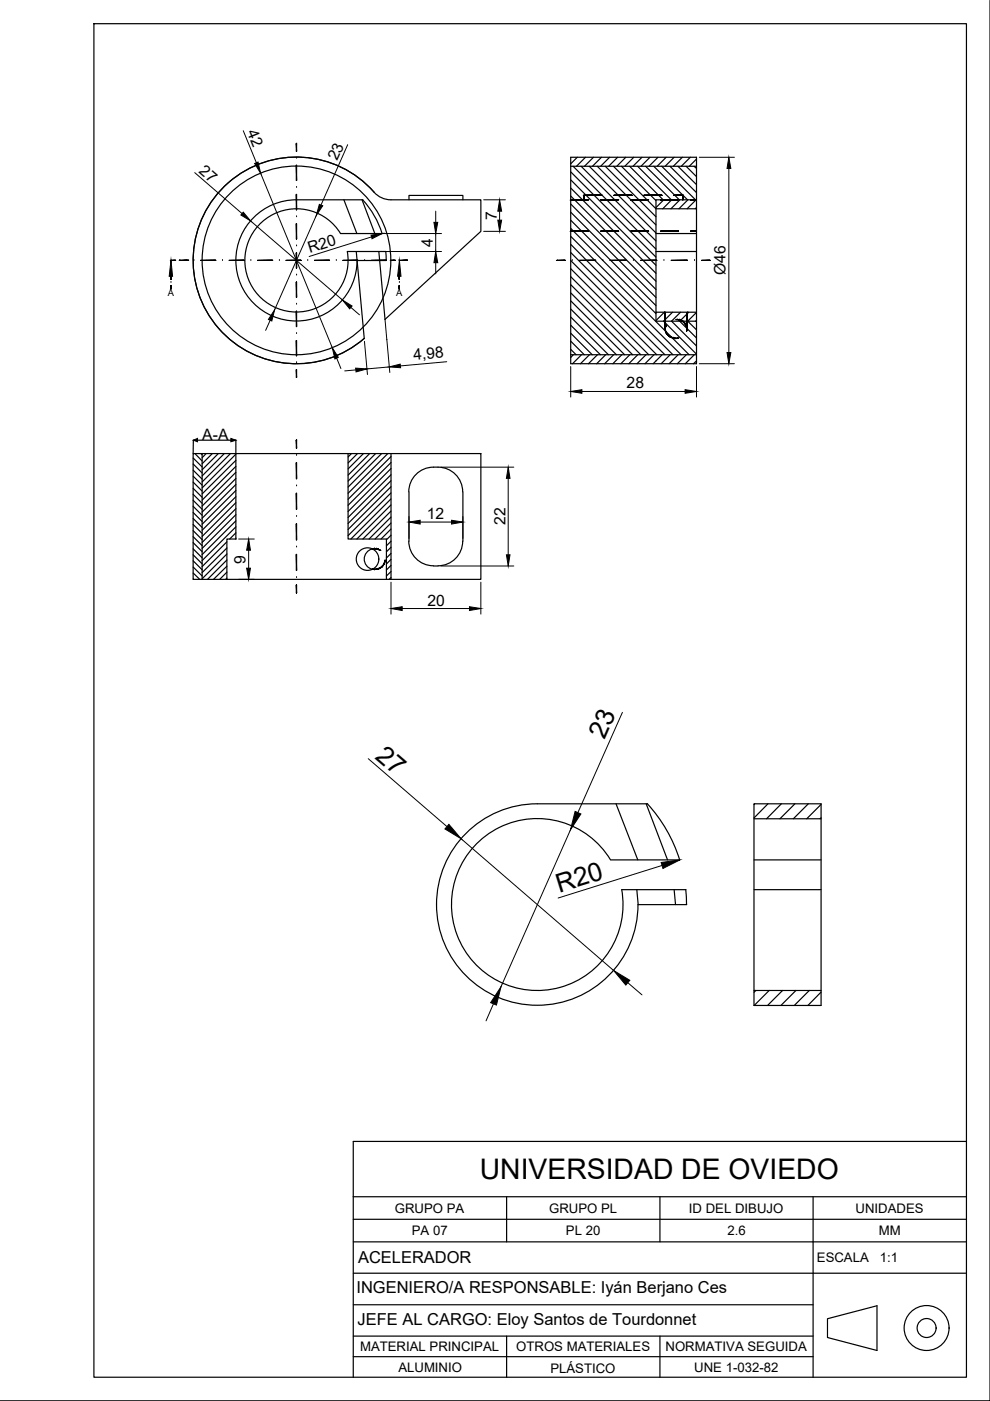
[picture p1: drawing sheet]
<svg xmlns="http://www.w3.org/2000/svg" width="210mm" height="297mm" viewBox="0 0 210 297" stroke-linecap="round" stroke-linejoin="round" font-family="sans-serif">
<!-- layer: 01_Contornos -->
<g fill="none" stroke="#000" stroke-width=".25">
<path d="M19.9 5h185v287h-185zM209.9 .1v296.9h-209.9M121 39.9l18.1 18M121 38.1l18.1 18.1M121 33.3h26.7v43.8h-26.7zM121 36.4l18.1 18.1M121 35.2h26.7M121.5 35.2l17.6 17.6M122.4 33.3l-1.4 1.4M123.2 35.2l15.9 15.9M124.1 33.3l-1.9 1.9M124.9 35.2l14.2 14.2"/>
<path d="M125.8 33.3l-1.9 1.9M126.6 35.2l12.5 12.5M127.5 33.3l-1.9 1.9M128.3 35.2l10.8 10.8M129.3 33.3l-1.9 1.9M130.1 35.2l9 9.1h8.6M131 33.3l-2 1.9M131.8 35.2l7.3 7.3M132.7 33.3l-1.9 1.9M133.5 35.2l7.1 7.2M134.4 33.3l-1.9 1.9M135.2 35.2l7.1 7.2"/>
<path d="M136.1 33.3l-1.9 1.9M136.9 35.2l7.1 7.2M137.8 33.3l-1.9 1.9M138.6 35.2l7.2 7.2M139.5 33.3l-1.9 1.9M140.3 35.2l7.2 7.2M141.2 33.3l-1.9 1.9M142 35.2l5.7 5.6M142.9 33.3l-1.9 1.9M143.7 35.2l4 3.9M144.7 33.3l-1.9 1.9M145.5 35.2l2.2 2.3"/>
<path d="M146.4 33.3l-1.9 1.9M147.2 35.2l.5 .5M147.7 33.7l-1.6 1.5M72.9 42.4l2.8 7.1M73.7 53.3h8.1l.1 1.9M75.5 53.3l1.7 18.5a21.9 21.9 0 0 1-31-2.4 21.9 21.9 0 0 1 2.5-31 21.9 21.9 0 0 1 31 2.8l1.5 .8 1.7 .4h19.1v6.7l-20.4 18.6-1.3-14.4M76.8 42.4l2.7 7.1M81 49.5a19 19 0 0 0-4.1-7.1h-14a12.8 12.8 0 0 0-12.9 12.8 12.8 12.8 0 0 0 12.9 12.9 12.8 12.8 0 0 0 12.8-12.9h6.2M81 49.5h-8.8a10.9 10.9 0 0 0-18.2-.7 10.9 10.9 0 0 0 6.4 17.1 10.9 10.9 0 0 0 13.2-12.6M86.7 42.4v-1h11.4v1M121 57l18.2 18.2M121 55.2l20 20"/>
<path d="M121 53.5l21.7 21.7M121 51.8l23.4 23.4M121 50.1l25.1 25.1M121 48.4l18.1 18.1M121 46.7l18.1 18.1M121 45l18.1 18.1M121 43.3l18.1 18.1M121 41.6l18.1 18M121 58.7l16.6 16.5M139.1 53.3h8.6M139.1 49.5h8.6M140.7 42.4l-1.6 1.6"/>
<path d="M142.4 42.4l-1.9 1.9M144.2 42.4l-1.9 1.9M145.9 42.4l-2 1.9M147.6 42.4l-1.9 1.9M147.7 42.4h-8.6v25.7h8.6M147.7 44l-.3 .3M121 74.1l1.1 1.1M121 72.3l2.9 2.9M121 70.6l4.6 4.6M121 68.9l6.3 6.3M121 67.2l8 8M121 65.5l9.7 9.7"/>
<path d="M121 63.8l11.4 11.4M121 62.1l13.1 13.1M121 60.4l14.9 14.8M121 75.2h26.7M121.6 75.2l-.6 .6M123.3 75.2l-1.9 1.9M125 75.2l-1.9 1.9M126.7 75.2l-1.9 1.9M128.4 75.2l-1.9 1.9M130.1 75.2l-1.9 1.9M131.8 75.2l-1.9 1.9M133.5 75.2l-1.9 1.9"/>
<path d="M135.2 75.2l-1.9 1.9M137 75.2l-1.9 1.9M138.7 75.2l-1.9 1.9M139.1 66.2h8.6M139.2 66.2l-.1 .1M140.4 75.2l-1.9 1.9M140.9 66.2l-1.8 1.8M142.1 75.2l-1.9 1.9M142.6 66.2l-1.9 1.9 7 7M143.8 75.2l-1.9 1.9M144.3 66.2l-1.9 1.9 5.3 5.2M145.5 75.2l-1.9 1.9"/>
<path d="M146 66.2l-1.9 1.9 3.6 3.6M147.2 75.2l-1.9 1.9M147.7 66.2l-1.9 1.9 1.9 1.8M147.7 67.9l-.2 .2 .2 .1M147.7 76.5l-.7 .6M41 96.2h61v26.6h-61zM41 99.7l1.9 1.9M41 98.4l1.9 1.9M41 97.1l1.9 1.9M41 96.2v-2.9h9v21M41.3 96.2l1.6 1.5M42.6 96.2l.3 .2"/>
<path d="M42.9 96.2v26.6M43.7 96.2l-.8 .9M45 96.2l-2.1 2.1M46.3 96.2l-3.4 3.4M47.6 96.2l-4.7 4.7M48.9 96.2l-6 6M50 96.3l-7.1 7.1M50 97.6l-7.1 7.1M50 98.9l-7.1 7.1M73.8 96.2v18.1h8.1v8.5M74.5 96.2l-.7 .7M75.8 96.2l-2 2"/>
<path d="M77.1 96.2l-3.3 3.2M78.4 96.2l-4.6 4.5M79.6 96.2l-5.8 5.8M80.9 96.2l-7.1 7.1M82.2 96.2l-8.4 8.4M82.9 96.8l-9.1 9.1M82.9 98.1l-9.1 9M82.9 99.3l-9.1 9.1M82.9 96.2v26.6M92.9 99a5.2 5.2 0 0 1 5.2 5.3M92.9 99a5.4 5.4 0 0 0-6.2 5.3M41 118.9l1.9 1.9"/>
<path d="M41 117.6l1.9 1.9M41 116.4l1.9 1.9M41 115l1.9 2M41 113.8l1.9 1.9M41 112.5l1.9 1.9M41 111.2l1.9 1.9M41 109.9l1.9 1.9M41 108.7l1.9 1.9M41 107.3l1.9 1.9M41 106.1l1.9 1.9M41 104.8l1.9 1.9M41 103.5l1.9 1.9"/>
<path d="M41 102.2l1.9 1.9M41 101l1.9 1.9M48.1 114.9l-5.2 5.2M48.1 116.2l-5.2 5.2M48.1 117.5l-5.2 5.2M48.1 118.7l-4.1 4.1M50 114.3h.1M50 114.3h-1.9v8.5M50 100.1l-7.1 7.2M50 101.5l-7.1 7.1M50 102.7l-7.1 7.2M50 104l-7.1 7.2"/>
<path d="M50 105.3l-7.1 7.1M50 106.6l-7.1 7.1M50 107.9l-7.1 7.1M50 109.1l-7.1 7.2M50 110.4l-7.1 7.2M50 111.7l-7.1 7.2M50 113l-1.3 1.3M78.9 116.4a2.22 2.22 0 0 0-1.7 2.1 2.22 2.22 0 0 0 1.7 2.2M82.9 100.7l-9.1 9M82.9 101.9l-9.1 9.1M82.9 103.2l-9.1 9.1M82.9 104.5l-9.1 9.1"/>
<path d="M82.9 105.8l-8.5 8.5M82.9 107l-7.2 7.3M82.9 108.4l-6 5.9M82.9 109.6l-4.7 4.7M82.9 110.9l-3.4 3.4M82.9 112.2l-2.1 2.1M82.9 113.5l-1 1M82.9 114.8l-1 .9M82.9 116l-1 1M82.9 117.3l-1 1M82.9 118.6l-1 1M82.9 119.9l-1 .9"/>
<path d="M86.7 114.7a5.2 5.2 0 0 0 5.2 5.3M86.7 104.3v10.5M98.1 114.7a5.2 5.2 0 0 1-5.2 5.3M98.1 104.3v10.5M41 122.8h.1M41 121.5l1.3 1.3M41 120.2l1.9 1.9M48.1 120l-2.8 2.8M48.1 121.3l-1.5 1.5M48.1 122.6l-.2 .2M82.9 121.2l-1 .9M82.9 122.5l-.4 .3"/>
<path d="M91.9 120h1M130.6 170.4l4.6 11.9M137 170.4l4.5 11.9M159.9 170.4h14.2v42.8h-14.2zM159.9 173.6h14.2M160 170.4l-.1 .2M162.8 170.4l-2.9 3M165.7 170.4l-3.2 3.2M168.5 170.4l-3.1 3.2M171.4 170.4l-3.2 3.2M174.1 170.5l-3.1 3.1M174.1 173.4l-.2 .2"/>
<path d="M129.4 182.3a18.2 18.2 0 0 0-30.3-1.2 18.2 18.2 0 0 0 10.7 28.4 18.2 18.2 0 0 0 22-20.9M129.5 182.3h14.6M131.8 188.6h13.6M135 188.6l.3 3.2h10.3M142.9 188.6l.3 3.2M144.1 182.3a31.6 31.6 0 0 0-6.8-11.9h-23.4a21.4 21.4 0 0 0-21.3 21.4 21.4 21.4 0 0 0 21.3 21.3 21.4 21.4 0 0 0 21.4-21.3M145.4 188.6l.2 3.2M159.9 188.6h14.2M159.9 182.3h14.2M159.9 210h14.2M160.2 210l-.3 .4M163.1 210l-3.2 3.2"/>
<path d="M165.9 210l-3.2 3.2M168.8 210l-3.2 3.2M171.6 210l-3.2 3.2M174.1 210.3l-2.8 2.9M74.9 253.7h130M74.9 258.5h130M107.4 253.7v9.6M139.9 253.7v9.6M172.4 253.7v38.3M204.9 242h-130v50M74.9 263.3h130M74.9 269.9h130"/>
<path d="M74.9 276.6h97.5M175.4 279.6l10.5-2.8v9.5l-10.5-2.7zM74.9 283.3h97.5M74.9 287.6h97.5M107.4 283.3v8.7M139.9 283.3v8.7"/>
<circle cx="62.9" cy="55.2" r="20"/>
<circle cx="77.9" cy="118.5" r="2.39"/>
<circle cx="196.5" cy="281.6" r="4.8"/>
<circle cx="196.5" cy="281.6" r="2.01"/>
</g>
<g fill="none" stroke="#fff" stroke-width=".25">
<path d="M51.9 55.9l-1.7 1.7M52 54.2l-1.9 1.9M52.1 57.4l-1.5 1.6M52.4 52l-2.3 2.4M52.5 58.7l-1.5 1.5M53 60l-1.4 1.4M54.3 48.4l-4 4M57.4 43.6l-6.2 6.2M60 42.7l-4 4M62 42.4l-2.3 2.4M63.8 42.4l-2 2M65.5 42.4l-1.9 1.9"/>
<path d="M67.2 42.4l-2.2 2.1M68.9 42.4l-2.5 2.5M70.6 42.4l-3 3M72.3 42.4l-3.6 3.6M73.2 43.2l-3.5 3.5M73.7 44.4l-3.1 3.1M74.2 45.6l-2.8 2.8M74.6 46.8l-2.4 2.6M75 53.3l-1.2 1.3M75.1 48.1l-1.4 1.4M75.4 58.1l-4 4M75.6 49.3l-.2 .2"/>
<path d="M75.7 54.4l-1.9 1.9M75.7 56.1l-2.4 2.3M77.1 42.7l-.2 .2M77.9 43.6l-.5 .5M78.7 44.6l-.8 .7M79.3 45.6l-.9 1M79.9 46.7l-1.1 1.1M80.4 47.9l-1.1 1.2M80.9 49.1l-.3 .4M81.8 53.4l-1.4 1.4M81.9 55l-.2 .2M53.6 61.1l-1.4 1.4"/>
<path d="M54.3 62.1l-1.3 1.3M55.1 63l-1.3 1.3M56 63.8l-1.3 1.3M57 64.5l-1.4 1.4M58.1 65.1l-1.4 1.4M59.3 65.6l-1.4 1.5M60.7 66l-1.6 1.5M62.2 66.2l-1.7 1.6M63.9 66.1l-1.9 2M66.1 65.7l-2.4 2.4M69.7 63.8l-4 4M74.5 60.7l-6.2 6.2"/>
<path d="M104.8 172.5l-10.2 10.2M109.2 171l-6.7 6.6M112.5 170.5l-3.9 3.9M115.4 170.4l-3.2 3.3M118.3 170.4l-3.3 3.2M121.1 170.4l-3.6 3.6M123.9 170.4l-4.1 4.2M126.8 170.4l-5 5M129.6 170.4l-6 6M131.1 171.8l-5.8 5.8M131.9 173.8l-5.1 5.1M132.7 175.9l-4.5 4.6"/>
<path d="M133.5 177.9l-4.2 4.2M134.3 179.9l-2.3 2.4M137.7 170.9l-.4 .4M139 172.5l-.9 .8M140.2 174.1l-1.3 1.3M141.3 175.8l-1.6 1.6M142.3 177.7l-1.8 1.8M143.1 179.6l-1.9 2M95.8 192.9l-2.9 2.8M95.8 190l-3.2 3.2M96.1 195.4l-2.6 2.6M96.5 186.5l-3.9 3.9"/>
<path d="M96.7 197.7l-2.5 2.4M97.5 199.7l-2.3 2.3M99.7 180.4l-6.6 6.7M134.2 188.6l-2.1 2.1M134.8 196.5l-6.6 6.7M135.1 182l-.3 .3M135.2 190.4l-3.1 3.2M135.3 193.2l-4 3.9M143.9 181.7l-.6 .6M145.4 188.7l-2.3 2.3M145.6 191.4l-.4 .4M98.5 201.5l-2.3 2.3"/>
<path d="M99.7 203.2l-2.2 2.2M101.1 204.7l-2.3 2.2M102.5 206l-2.2 2.3M104.2 207.2l-2.3 2.3M106.1 208.2l-2.4 2.4M108 209l-2.4 2.5M110.3 209.7l-2.6 2.5M112.8 210l-2.8 2.8M115.7 209.9l-3.2 3.2M119.3 209.2l-4 3.9M125.3 206l-6.6 6.6M133.3 200.9l-10.3 10.2"/>
</g>
<!-- layer: 03_Ejes -->
<g fill="#000" stroke="#000" stroke-width=".21">
<path d="M36.3 55.2l.3 3.4h-.7zM84.7 55.2l.3 3.4h-.7z"/>
<path d="M62.8 35l.1 3.3zM62.8 35l.1 3.3zM62.8 35l.1 3.3zM62.9 35v3.3z"/>
<path d="M62.8 30.5l.1 1.6zM62.8 30.5l.1 1.6zM62.8 30.5l.1 1.6zM62.9 30.5v1.6z"/>
<path d="M36.3 58.6v.7zM36.2 58.6l.1 .7zM36.2 58.6l.1 .7zM36.2 58.6l.1 .7z"/>
<path d="M36.3 55.2h.9zM36.3 55.2h.9zM36.3 55.2h.9zM36.3 55.2h.9z"/>
<path d="M38.1 55.2h1.6zM38.1 55.2h1.6zM38.1 55.2h1.6zM38.1 55.2h1.6z"/>
<path d="M39 55.2h1zM39 55.2h1zM39 55.2h1zM39 55.2h1z"/>
<path d="M42.6 55.2h3.1zM42.6 55.2h3.1zM42.6 55.2h3.1zM42.6 55.2h3.1z"/>
<path d="M48.6 55.2h3.1zM48.6 55.2h3.1zM48.6 55.2h3.1zM48.6 55.2h3.1z"/>
<path d="M54.6 55.2h3.2zM54.6 55.2h3.2zM54.6 55.2h3.2zM54.6 55.2h3.2z"/>
<path d="M62.8 53.6l.1 3.2zM62.8 53.6l.1 3.2zM62.8 53.6l.1 3.2zM62.9 53.6v3.2z"/>
<path d="M62.8 47.4l.1 3.3zM62.8 47.4l.1 3.3zM62.8 47.4l.1 3.3zM62.9 47.4v3.3z"/>
<path d="M62.8 41.2l.1 3.3zM62.8 41.2l.1 3.3zM62.8 41.2l.1 3.3zM62.9 41.2v3.3z"/>
<path d="M60.7 55.2h3.1zM60.7 55.2h3.1zM60.7 55.2h3.1zM60.7 55.2h3.1z"/>
<path d="M66.7 55.2h3.2zM66.7 55.2h3.2zM66.7 55.2h3.2zM66.7 55.2h3.2z"/>
<path d="M72.7 55.2h3.2zM72.7 55.2h3.2zM72.7 55.2h3.2zM72.7 55.2h3.2z"/>
<path d="M78.8 55.2h3.1zM78.8 55.2h3.1zM78.8 55.2h3.1zM78.8 55.2h3.1z"/>
<path d="M82.9 55.2h.9zM82.9 55.2h.9zM82.9 55.2h.9zM82.9 55.2h.9z"/>
<path d="M84.7 58.6v.7zM84.6 58.6l.1 .7zM84.6 58.6l.1 .7zM84.6 58.6l.1 .7z"/>
<path d="M84.8 55.2h1.6zM84.8 55.2h1.6zM84.8 55.2h1.6zM84.8 55.2h1.6z"/>
<path d="M85.4 55.2h1zM85.4 55.2h1zM85.4 55.2h1zM85.4 55.2h1z"/>
<path d="M118.1 55.2h1.7zM118.1 55.2h1.7zM118.1 55.2h1.7zM118.1 55.2h1.7z"/>
<path d="M122.9 55.2h3.4zM122.9 55.2h3.4zM122.9 55.2h3.4zM122.9 55.2h3.4z"/>
<path d="M129.4 55.2h3.4zM129.4 55.2h3.4zM129.4 55.2h3.4zM129.4 55.2h3.4z"/>
<path d="M135.9 55.2h3.3zM135.9 55.2h3.3zM135.9 55.2h3.3zM135.9 55.2h3.3z"/>
<path d="M142.3 55.2h3.4zM142.3 55.2h3.4zM142.3 55.2h3.4zM142.3 55.2h3.4z"/>
<path d="M148.8 55.2h1.7zM148.8 55.2h1.7zM148.8 55.2h1.7zM148.8 55.2h1.7z"/>
<path d="M36.3 60.6v.6zM36.2 60.6l.1 .6zM36.2 60.6l.1 .6zM36.2 60.6l.1 .6z"/>
<path d="M62.8 78.4l.1 1.6zM62.8 78.4l.1 1.6zM62.8 78.4l.1 1.6zM62.9 78.4v1.6z"/>
<path d="M62.8 72.2l.1 3.2zM62.8 72.2l.1 3.2zM62.8 72.2l.1 3.2zM62.9 72.2v3.2z"/>
<path d="M62.8 66l.1 3.2zM62.8 66l.1 3.2zM62.8 66l.1 3.2zM62.9 66v3.2z"/>
<path d="M62.8 59.8l.1 3.2zM62.8 59.8l.1 3.2zM62.8 59.8l.1 3.2zM62.9 59.8v3.2z"/>
<path d="M84.7 60.6v.6zM84.6 60.6l.1 .6zM84.6 60.6l.1 .6zM84.6 60.6l.1 .6z"/>
<path d="M62.9 93.3v1.7zM62.8 93.3l.1 1.7zM62.8 93.3l.1 1.7zM62.8 93.3l.1 1.7z"/>
<path d="M62.9 98.1v3.4zM62.8 98.1l.1 3.4zM62.8 98.1l.1 3.4zM62.8 98.1l.1 3.4z"/>
<path d="M62.9 104.6v3.4zM62.8 104.6l.1 3.4zM62.8 104.6l.1 3.4zM62.8 104.6l.1 3.4z"/>
<path d="M62.9 111.1v3.4zM62.8 111.1l.1 3.4zM62.8 111.1l.1 3.4zM62.8 111.1l.1 3.4z"/>
<path d="M62.9 117.5v3.4zM62.8 117.5l.1 3.4zM62.8 117.5l.1 3.4zM62.8 117.5l.1 3.4z"/>
<path d="M62.9 124v1.7zM62.8 124l.1 1.7zM62.8 124l.1 1.7zM62.8 124l.1 1.7z"/>
</g>
<g fill="none" stroke="#000" stroke-width=".21">
<path d="M62.8 35l.1 3.3zM62.8 30.5l.1 1.6zM62.8 30.5h.1M62.9 39.7h.1M62.9 33.6h.1M36.2 58.6h.1M36.2 58.6l.1 .7zM36.3 55.2h.9zM36.3 55.2h.1M36.3 59.9h.1M38.1 55.2h1.6zM38.1 55.2h.1"/>
<path d="M39 55.2h1zM40 55.2h.1M41.1 55.2h.1M42.6 55.2h3.1zM47.2 55.2h.1M48.6 55.2h3.1zM53.2 55.2h.1M54.6 55.2h3.2zM59.2 55.2h.1M60.7 55.2h3.1zM62.8 59.8l.1 3.2zM62.8 53.6l.1 3.2z"/>
<path d="M62.8 47.4l.1 3.3zM62.8 41.2l.1 3.3zM62.9 58.3h.1M62.9 52.1h.1M62.9 46h.1M65.2 55.2h.1M66.7 55.2h3.2zM71.3 55.2h.1M72.7 55.2h3.2zM77.3 55.2h.1M78.8 55.2h3.1zM82.9 55.2h.9z"/>
<path d="M82.9 55.2h.1M83.4 55.2h.1M84.6 55.2h.1M84.6 58.6h.1M84.6 58.6l.1 .7zM84.7 59.9h.1M84.8 55.2h1.6zM85.4 55.2h1zM86.4 55.2h.1M118.1 55.2h.1M118.1 55.2h1.7zM121.3 55.2h.1"/>
<path d="M122.9 55.2h3.4zM127.8 55.2h.1M129.4 55.2h3.4zM134.3 55.2h.1M135.9 55.2h3.3zM140.8 55.2h.1M142.3 55.2h3.4zM147.2 55.2h.1M148.8 55.2h1.7zM150.5 55.2h.1M36.2 60.6l.1 .6zM36.2 61.2h.1"/>
<path d="M62.8 80h.1M62.8 78.4l.1 1.6zM62.8 72.2l.1 3.2zM62.8 66l.1 3.2zM62.9 76.9h.1M62.9 70.7h.1M62.9 64.5h.1M84.6 60.6l.1 .6zM84.6 61.2h.1M62.8 93.3h.1M62.8 93.3l.1 1.7zM62.8 98.1l.1 3.4z"/>
<path d="M62.9 96.5h.1M62.8 104.6l.1 3.4zM62.8 111.1l.1 3.4zM62.8 117.5l.1 3.4zM62.9 103h.1M62.9 109.5h.1M62.9 116h.1M62.8 124l.1 1.7zM62.8 125.7h.1M62.9 122.5h.1"/>
</g>
<!-- layer: 04_Cotas -->
<g fill="none" stroke="#000" stroke-width=".21">
<path d="M41.3 36.6l10 8.7M51.6 27.7l2.8 6.8M55.3 36.7l15.2 37M73.7 30.7l-5.7 12.8M148.3 33.3h7.4M154.5 35.7v39M53.1 46.8l19.5 16.8M67.1 45.7l-8.9 20M78.8 50.2l-13.3 4.2M80.9 53.3h12.7M80.9 49.5h12.7M92.4 44.8v2.3"/>
<path d="M92.4 49.5v3.8M92.4 55.7v2.4M102.5 42.4h4.7M102.5 49.1h4.7M105.9 44.8v1.9M57.3 67.9l-1 2.1M71.4 75.9l.9 2.2M74.4 65.2l1.8 1.5M75.5 78.4l-2.4 .2M77.3 72.4l.6 7M81.6 67.7l.4 4.3M82 72l.6 7"/>
<path d="M82.5 77.8l-4.7 .4M94.7 76.7l-9.8 .9M121 77.7v6.5M147.7 77.7v6.5M148.3 77.1h7.4M93.5 99h15.4M123.4 83h21.9M50.6 114.3h3.3M52.7 116.7v3.8M86.7 109.5v4.7M89.1 110.7h6.6M98.1 109.5v4.7"/>
<path d="M107.8 101.4v16.2M50.6 122.8h3.3M82.9 123.4v6.8M85.3 129h14.2M93.5 120h15.4M102 123.4v6.8M132 151l-9.5 21.3M78.1 160.9l16.7 14.3M97.8 177.8l32.3 28M121 175.9l-14.8 33.3M140.3 183.5l-22 6.9M104.6 212.8l-1.5 3.6"/>
<path d="M133.1 208.4l3 2.5"/>
</g>
<g fill="#000" stroke="#000" stroke-width=".21">
<path d="M54 34.7l.7-.3 .6 2.3zM154.5 33.3l.5 2.4h-.9zM51.6 45l1.5 1.8-2-1.2zM67.7 43.3l.7 .3-1.3 2.1zM78.7 49.9l2.3-.4-2.1 1.1zM92.4 53.3l.4 2.4h-.8zM92 47.1h.8l-.4 2.4zM105.9 42.4l.5 2.4h-.8zM105.6 46.7h.8l-.5 2.4zM58.2 65.7l-.6 2.4-.7-.4zM70.5 73.7l1.2 2.1-.7 .3zM72.6 63.6l2 1.3-.5 .6z"/>
<path d="M75.4 78l2.4 .2-2.3 .7zM82.5 77.8l2.4-.6v.8zM154.1 74.7h.9l-.5 2.4zM121 83l2.4-.4v.8zM145.3 82.6l2.4 .4-2.4 .4zM52.7 114.3l.4 2.4h-.8zM86.7 110.7l2.4-.4v.8zM95.7 110.3l2.4 .4-2.4 .4zM107.8 99l.3 2.4h-.7zM107.4 117.6h.7l-.3 2.4zM52.3 120.5h.8l-.4 2.3zM82.9 129l2.4-.4v.8z"/>
<path d="M99.5 128.6l2.5 .4-2.5 .4zM95.2 174.8l2.6 3-3.5-2zM121.9 172l1.3 .6-2.2 3.3zM140.2 182.9l4-.6-3.6 1.8zM106.2 209.2l-.9 3.9-1.3-.5zM130.1 205.8l3.4 2-.8 1.1z"/>
</g>
<!-- layer: 01_Contornos -->
<path d="M41 93.3l.9-.4v.8zM49 92.9l1 .4-1 .4z" fill="#000" stroke="#000" stroke-width=".21"/>
<!-- layer: 02_Ocultas -->
<g fill="#000" stroke="#000" stroke-width=".21">
<path d="M121 42.3h3.8zM121 42.4l3.8-.1zM121 42.4l3.8-.1zM121 42.4h3.8z"/>
<path d="M121 49h3.8zM121 49.1l3.8-.1zM121 49.1l3.8-.1zM121 49.1h3.8z"/>
<path d="M123.8 41.4v1zM123.8 41.4v1zM123.8 41.4v1zM123.8 41.4v1z"/>
<path d="M123.8 41.4h3.8zM123.8 41.4h3.8zM123.8 41.4h3.8zM123.8 41.4h3.8z"/>
<path d="M127.4 42.3h3.8zM127.4 42.4l3.8-.1zM127.4 42.4l3.8-.1zM127.4 42.4h3.8z"/>
<path d="M127.4 49h3.8zM127.4 49.1l3.8-.1zM127.4 49.1l3.8-.1zM127.4 49.1h3.8z"/>
<path d="M130.2 41.4h3.8zM130.2 41.4h3.8zM130.2 41.4h3.8zM130.2 41.4h3.8z"/>
<path d="M133.7 42.3h3.8zM133.7 42.4l3.8-.1zM133.7 42.4l3.8-.1zM133.7 42.4h3.8z"/>
<path d="M133.7 49h3.8zM133.7 49.1l3.8-.1zM133.7 49.1l3.8-.1zM133.7 49.1h3.8z"/>
<path d="M136.5 41.4h3.8zM136.5 41.4h3.8zM136.5 41.4h3.8zM136.5 41.4h3.8z"/>
<path d="M140.1 42.3h3.8zM140.1 42.4l3.8-.1zM140.1 42.4l3.8-.1zM140.1 42.4h3.8z"/>
<path d="M140.1 49h3.8zM140.1 49.1l3.8-.1zM140.1 49.1l3.8-.1zM140.1 49.1h3.8z"/>
<path d="M142.9 41.4h1.9zM142.9 41.4h1.9zM142.9 41.4h1.9zM142.9 41.4h1.9z"/>
<path d="M144.8 41.4v1zM144.8 41.4v1zM144.8 41.4v1zM144.8 41.4v1z"/>
<path d="M146.4 42.3h1.3zM146.4 42.4l1.3-.1zM146.4 42.4l1.3-.1zM146.4 42.4h1.3z"/>
<path d="M146.4 49h1.3zM146.4 49.1l1.3-.1zM146.4 49.1l1.3-.1zM146.4 49.1h1.3z"/>
<path d="M140.9 66.2l.2 3.6zM140.9 66.2l.2 3.6zM140.9 66.2l.2 3.6zM141 66.2l.1 3.6z"/>
<path d="M141.1 69.8v.3zM141 69.8l.1 .3zM141 69.8l.1 .3zM141 69.8l.1 .3z"/>
<path d="M141.1 70.1l.1 .4zM141.1 70.1l.1 .4zM141.1 70.1l.1 .4zM141.1 70.1l.1 .4z"/>
<path d="M141.1 69.4v.4zM141.1 69.4v.4zM141.1 69.4v.4zM141.1 69.4l-.1 .4z"/>
<path d="M141.2 70.5l.2 .4zM141.2 70.5l.2 .4zM141.2 70.5l.2 .4zM141.2 70.5l.2 .4z"/>
<path d="M141.2 69l-.1 .4zM141.2 69l-.1 .4zM141.2 69l-.1 .4zM141.2 69l-.1 .4z"/>
<path d="M141.4 70.9l.3 .2zM141.4 70.9l.3 .2zM141.4 70.9l.3 .2zM141.4 70.9l.3 .2z"/>
<path d="M141.7 71.1l.3 .3zM141.7 71.1l.3 .3zM141.7 71.1l.3 .3zM141.7 71.1l.3 .3z"/>
<path d="M142 71.4l.4 .1zM142 71.4l.4 .1zM142 71.4l.4 .2zM142 71.4l.4 .2z"/>
<path d="M142.4 71.5l.4 .2zM142.4 71.6l.4 .1zM142.4 71.6l.4 .1zM142.4 71.6l.4 .1z"/>
<path d="M142.8 71.7h.5zM142.8 71.7h.5zM142.8 71.7l.5 .1zM142.8 71.7l.5 .1z"/>
<path d="M143.3 71.7h.4zM143.3 71.8l.4-.1zM143.3 71.8l.4-.1zM143.3 71.8l.4-.1z"/>
<path d="M143.4 67.8h.3zM143.4 67.8l.3-.1zM143.4 67.8l.3-.1zM143.4 67.7h.3z"/>
<path d="M143.7 67.8h.4zM143.7 67.8h.4zM143.7 67.8h.4zM143.7 67.7l.4 .1z"/>
<path d="M144.1 67.8l.4 .2zM144.1 67.8l.4 .2zM144.1 67.8l.4 .2zM144.1 67.8l.4 .2z"/>
<path d="M144.5 68l.4 .2zM144.5 68l.4 .2zM144.5 68l.4 .2zM144.5 68l.4 .2z"/>
<path d="M144.8 68.2l.4 .3zM144.8 68.2l.4 .3zM144.8 68.2l.4 .3zM144.9 68.2l.3 .3z"/>
<path d="M145.1 68.5l.3 .3zM145.1 68.5l.3 .3zM145.1 68.5l.3 .3zM145.2 68.5l.2 .3z"/>
<path d="M145.3 68.8l.3 .4zM145.3 68.8l.3 .4zM145.3 68.8l.3 .4zM145.4 68.8l.2 .4z"/>
<path d="M145.6 70v.2zM145.6 70v.2zM145.6 70v.2zM145.6 70v.2z"/>
<path d="M145.7 66.2l-.1 3.6zM145.7 66.2l-.1 3.6zM145.7 66.2l-.1 3.6zM145.8 66.2l-.2 3.6z"/>
<path d="M145.6 69.6v.4zM145.6 69.6v.4zM145.6 69.6v.4zM145.6 69.6v.4z"/>
<path d="M145.5 69.2l.1 .4zM145.5 69.2l.1 .4zM145.5 69.2l.1 .4zM145.6 69.2v.4z"/>
<path d="M78.9 116.4h.5zM78.9 116.4l.5-.1zM78.9 116.4l.5-.1zM78.9 116.4l.5-.1z"/>
<path d="M79.4 116.4h.4zM79.4 116.4h.4zM79.4 116.4h.4zM79.4 116.3l.4 .1z"/>
<path d="M79.8 116.4l.4 .1zM79.8 116.4l.4 .1zM79.8 116.4h.4zM79.8 116.4h.4z"/>
<path d="M80.2 116.5l.4 .2zM80.2 116.5l.4 .2zM80.2 116.5l.4 .1zM80.2 116.4l.4 .2z"/>
<path d="M81.5 119.4l-.2 .4zM81.5 119.4l-.2 .4zM81.5 119.4l-.2 .4zM81.5 119.4l-.2 .4z"/>
<path d="M81.6 119l-.1 .4zM81.6 119l-.1 .4zM81.6 119l-.1 .4zM81.6 119l-.1 .4z"/>
<path d="M81.6 118.8v.2zM81.6 118.8v.2zM81.6 118.8v.2zM81.7 118.8l-.1 .2z"/>
<path d="M78.9 120.6l.5 .1zM78.9 120.7h.5zM78.9 120.7l.5 .1zM78.9 120.7l.5 .1z"/>
<path d="M79.4 120.7h.4zM79.4 120.8l.4-.1zM79.4 120.8l.4-.1zM79.4 120.8l.4-.1z"/>
<path d="M79.8 120.7l.4-.1zM79.8 120.7l.4-.1zM79.8 120.7l.4-.1zM79.8 120.7l.4-.1z"/>
<path d="M80.2 120.6l.5-.2zM80.2 120.6l.5-.2zM80.2 120.6l.5-.2zM80.2 120.6l.5-.2z"/>
<path d="M80.7 120.4l.3-.3zM80.7 120.4l.3-.3zM80.7 120.4l.3-.3zM80.7 120.4l.3-.2z"/>
<path d="M81.3 119.8l-.3 .4zM81.3 119.8l-.3 .4zM81.3 119.8l-.3 .4zM81.3 119.8l-.3 .4z"/>
</g>
<g fill="none" stroke="#000" stroke-width=".21">
<path d="M121 42.3v.1M121 42.3l3.8 .1zM121 49v.1M121 49l3.8 .1zM123.8 42.4h.1M123.8 41.4v1zM123.8 41.4h.1M123.8 41.4h3.8zM127.4 42.3l3.8 .1zM127.4 49l3.8 .1zM130.2 41.4h3.8zM133.7 42.3l3.8 .1z"/>
<path d="M133.7 49l3.8 .1zM136.5 41.4h3.8zM140.1 42.3l3.8 .1zM140.1 49l3.8 .1zM142.9 41.4h1.9zM144.8 42.4h.1M144.8 41.4v1zM144.8 41.4h.1M146.4 42.3l1.3 .1zM146.4 49l1.3 .1zM147.7 42.3v.1M147.7 49v.1"/>
<path d="M140.9 66.2l.2 3.6zM141 66.2h.1M141 69.8l.1 .3zM141.1 69.8h.1M141.1 70.1l.1 .4zM141.1 69.4l-.1 .4zM141.1 70.1h.1M141.1 69.4h.1M141.2 70.5l.2 .4zM141.2 69l-.1 .4zM141.2 70.5h.1M141.2 68.9h.1"/>
<path d="M141.2 69h.1M141.4 70.9l.3 .2zM141.4 70.9h.1M141.7 71.1h.1M141.7 71.1l.3 .3zM142 71.4h.1M142 71.4l.4 .2zM142.4 71.6h.1M142.4 71.5l.4 .2zM142.8 71.7h.1M142.8 71.7l.5 .1zM143.3 71.8h.1"/>
<path d="M143.3 71.7h.4zM143.4 67.7l.3 .1zM143.7 71.7h.1M143.7 67.7l.4 .1zM143.7 67.7v.1M144.1 67.8l.4 .2zM144.1 67.8h.1M144.5 68l.4 .2zM144.5 68h.1M144.8 68.2l.4 .3zM144.9 68.2h.1M145.1 68.5l.3 .3z"/>
<path d="M145.2 68.5h.1M145.3 68.8l.3 .4zM145.4 68.8h.1M145.5 69.2l.1 .4zM145.6 69.2h.1M145.6 70v.2zM145.6 69.6v.4zM145.6 69.8h.1M145.6 70h.1M145.6 69.6h.1M145.7 66.2l-.1 3.6zM145.8 66.2h.1"/>
<path d="M78.9 116.4l.5-.1zM78.9 116.4h.1M79.4 116.3l.4 .1zM79.4 116.4h.1M79.8 116.4l.4 .1zM79.8 116.4h.1M80.2 116.4l.4 .3zM80.2 116.5h.1M81.3 119.8l-.3 .4zM81.3 119.8h.1M81.5 119.4l-.2 .4zM81.5 119.4h.1"/>
<path d="M81.6 119l-.1 .4zM81.6 119h.1M81.6 118.8v.2zM78.9 120.7h.1M78.9 120.6l.5 .2zM79.4 120.8h.1M79.4 120.7h.4zM79.8 120.7h.1M79.8 120.7l.4-.1zM80.2 120.6h.1M80.2 120.6l.5-.2zM80.7 120.4h.1"/>
<path d="M80.7 120.4l.3-.3zM81 120.2h.1"/>
</g>
<text font-size="6" x="101.7" y="250">UNIVERSIDAD DE OVIEDO</text>
<g font-size="5.5">
<text x="79.3" y="160.7" transform="rotate(41 79.3 160.7)">27</text>
<text x="128.2" y="156.9" transform="rotate(-66 128.2 156.9)">23</text>
<text x="118.5" y="189.3" transform="rotate(-17 118.5 189.3)">R20</text>
</g>
<g font-size="3.5">
<text x="75.9" y="267.9">ACELERADOR</text>
<text x="75.6" y="274.1">INGENIERO/A RESPONSABLE: Iyán Berjano Ces</text>
<text x="75.8" y="280.9">JEFE AL CARGO: Eloy Santos de Tourdonnet</text>
</g>
<g font-size="3.3">
<text x="52.3" y="28" transform="rotate(68 52.3 28)">42</text>
<text x="71.5" y="34.2" transform="rotate(-66 71.5 34.2)">23</text>
<text x="42.1" y="36.5" transform="rotate(41 42.1 36.5)">27</text>
<text x="105.3" y="46.6" transform="rotate(-90 105.3 46.6)">7</text>
<text x="65.7" y="53.7" transform="rotate(-17 65.7 53.7)">R20</text>
<text x="91.8" y="52.3" transform="rotate(-90 91.8 52.3)">4</text>
<text x="153.9" y="58.4" transform="rotate(-90 153.9 58.4)">Ø46</text>
<text x="87.7" y="76.3" transform="rotate(-5 87.7 76.3)">4,98</text>
<text x="132.9" y="82.4">28</text>
<text x="42.9" y="93.3">A-A</text>
<text x="90.5" y="110.1">12</text>
<text x="107.2" y="111.2" transform="rotate(-90 107.2 111.2)">22</text>
<text x="52.1" y="119.5" transform="rotate(-90 52.1 119.5)">9</text>
<text x="90.6" y="128.4">20</text>
</g>
<g font-size="2.8">
<text x="83.7" y="257.1">GRUPO PA</text>
<text x="116.4" y="257.1">GRUPO PL</text>
<text x="146.1" y="257.1">ID DEL DIBUJO</text>
<text x="181.4" y="257.1">UNIDADES</text>
<text x="87.3" y="261.9">PA 07</text>
<text x="120" y="261.9">PL 20</text>
<text x="154.2" y="261.9">2.6</text>
<text x="186.3" y="261.9">MM</text>
<text x="173.2" y="267.6">ESCALA</text>
<text x="186.6" y="267.6">1:1</text>
<text x="76.3" y="286.5">MATERIAL PRINCIPAL</text>
<text x="109.4" y="286.5">OTROS MATERIALES</text>
<text x="141.1" y="286.5">NORMATIVA SEGUIDA</text>
<text x="84.5" y="290.8">ALUMINIO</text>
<text x="116.7" y="291.1">PLÁSTICO</text>
<text x="147.2" y="290.8">UNE 1-032-82</text>
</g>
<g font-size="2">
<text x="35.6" y="62.8">A</text>
<text x="84" y="62.8">A</text>
</g>
</svg>
